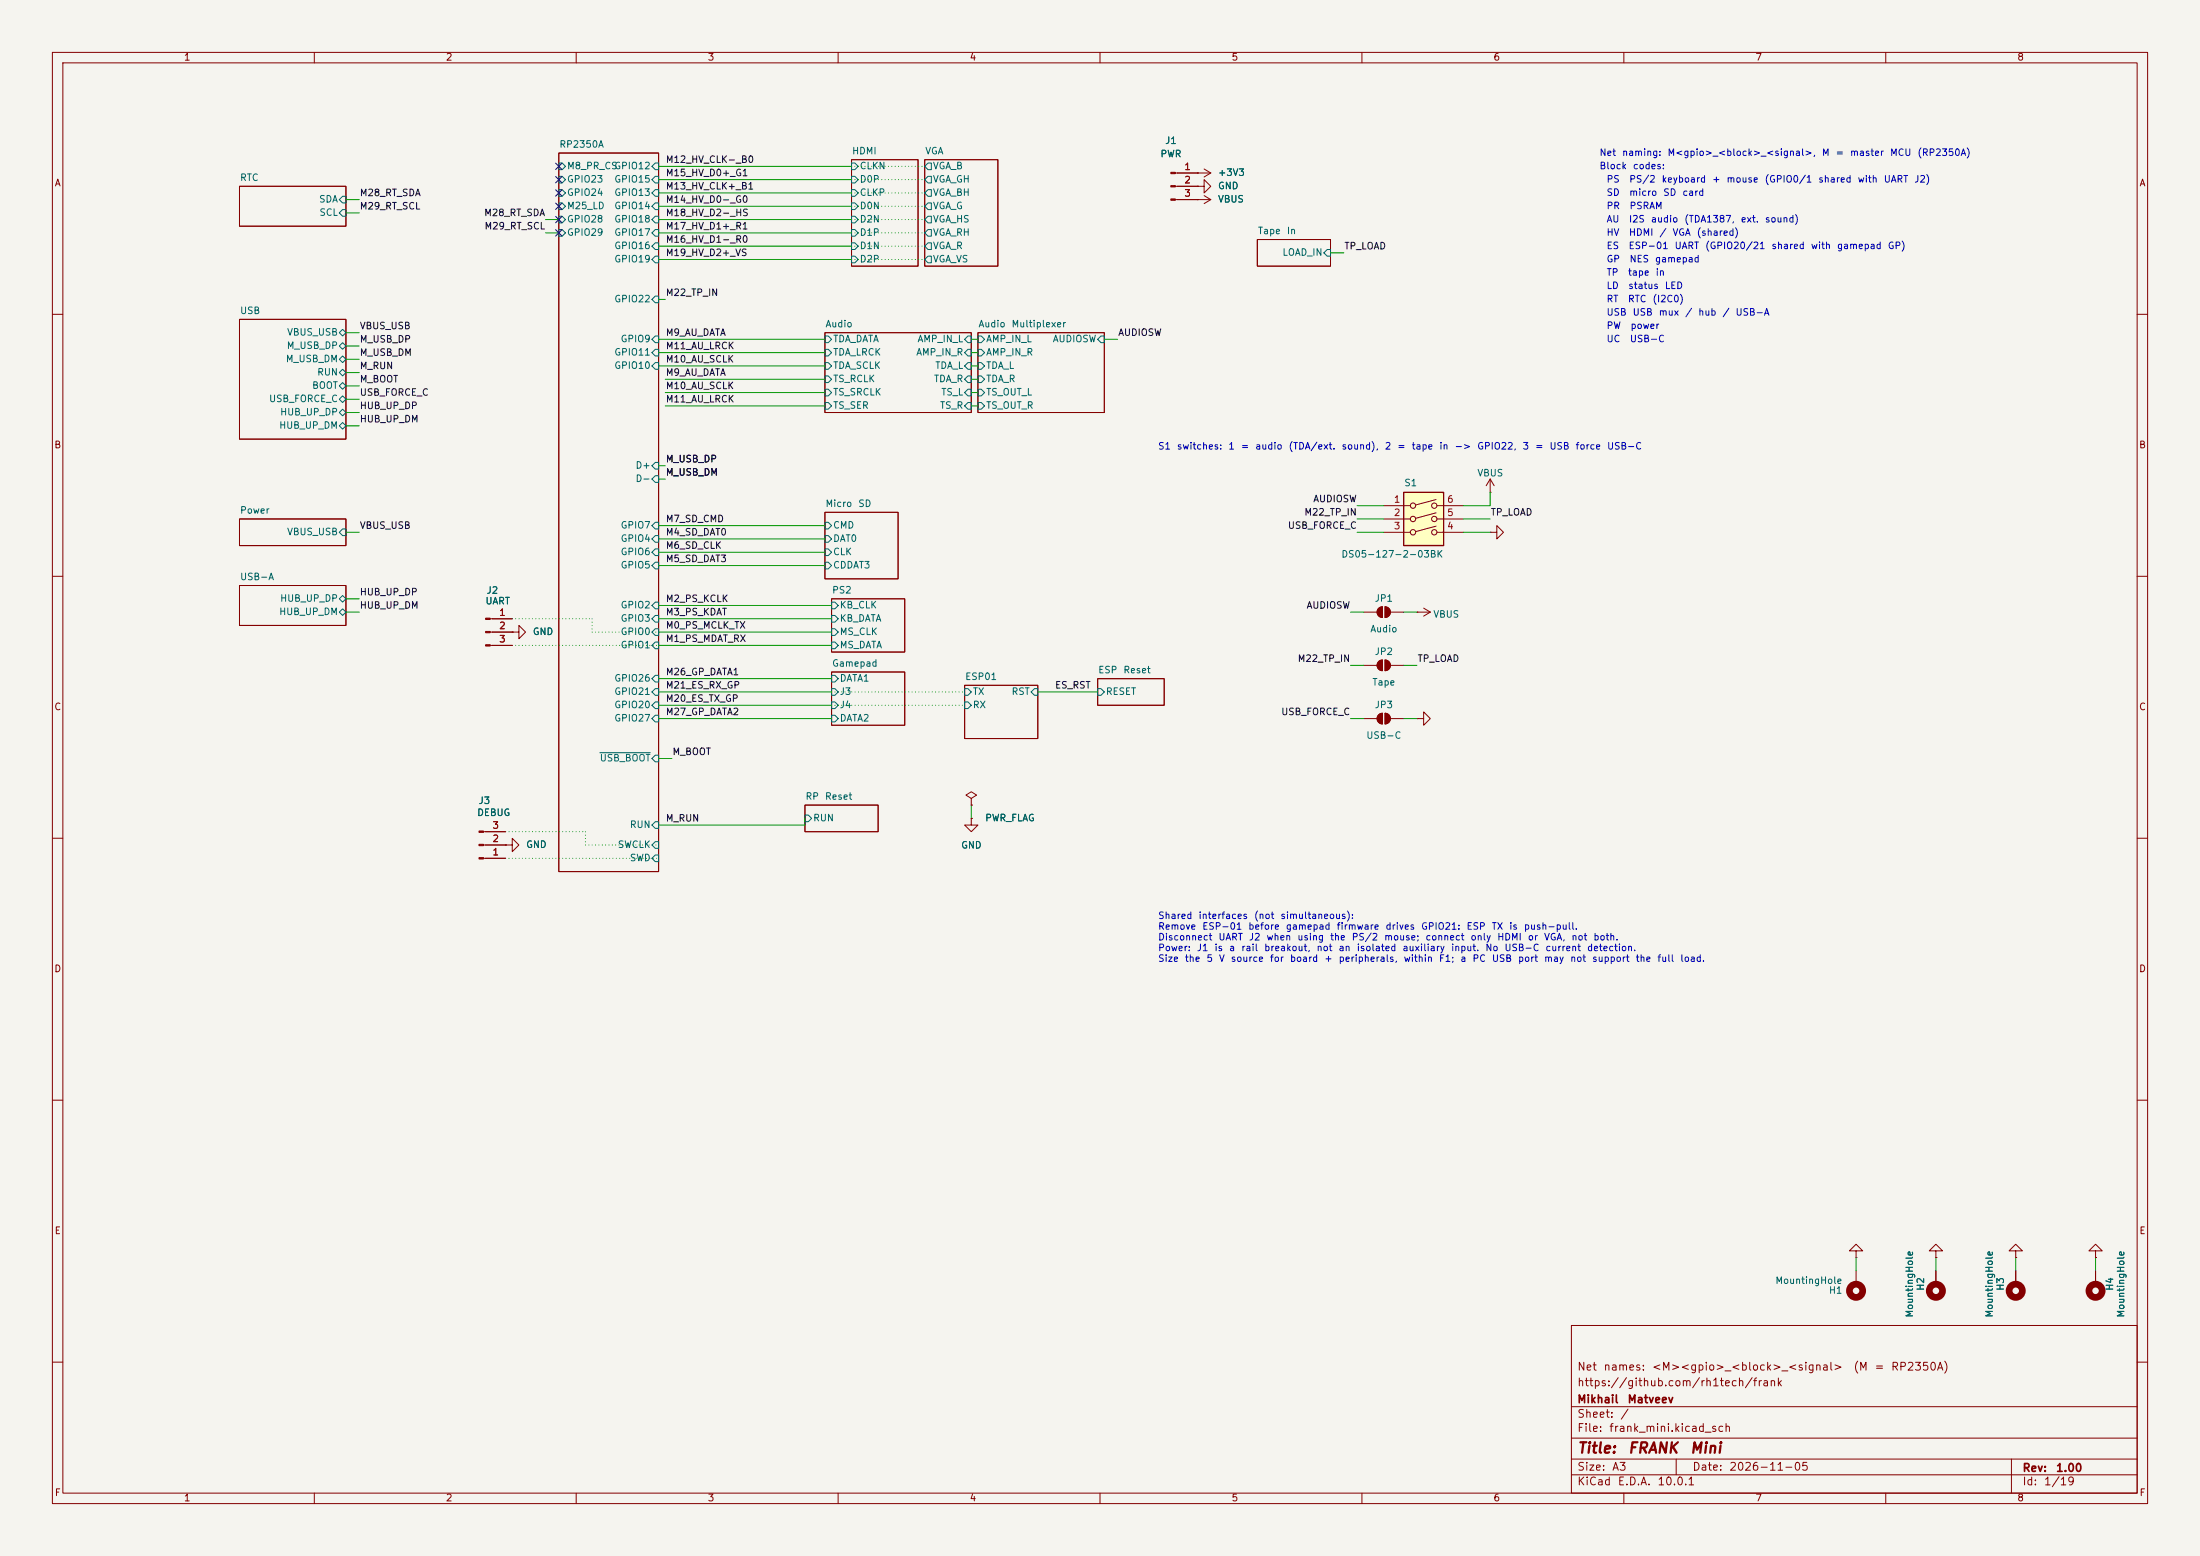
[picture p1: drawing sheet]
<svg xmlns="http://www.w3.org/2000/svg" width="420mm" height="297mm" viewBox="0 0 420 297" stroke-linecap="round" stroke-linejoin="round" font-family="sans-serif">
<path d="M0 0h420v297h-420z" fill="#f5f4ef" stroke="#f5f4ef" stroke-width=".19"/>
<g fill="none" stroke="#840000" stroke-width=".19">
<path d="M10 10h400v277h-400zM12 12h396v273h-396zM60 10v2M110 10v2M160 10v2M210 10v2M260 10v2M310 10v2M360 10v2M45.7 35.6h20.3v7.6h-20.3zM106.7 29.2h19v137.2h-19zM162.6 30.5h12.7v20.3h-12.7z"/>
<path d="M176.5 30.5h14v20.3h-14zM224.4 33h6.7M224.4 38.1h6.7M224.4 35.6h4.2M228.6 35.6h1.3v-1.3l1.2 1.3-1.2 1.2v-1.2M228.6 35.6h.1M228.6 33h.1M228.6 38.1h.1M229.9 32.3l1.2 .7M229.9 37.3l1.2 .8M231.1 33l-1.2 .8M231.1 38.1l-1.2 .8"/>
<path d="M240 45.7h14v5.1h-14zM10 60h2M45.7 61h20.3v22.8h-20.3zM157.5 63.5h27.9v15.2h-27.9zM186.7 63.5h24.1v15.2h-24.1zM408 60h2M45.7 99.1h20.3v5h-20.3zM157.5 97.8h13.9v12.7h-13.9zM10 110h2M45.7 111.8h20.3v7.6h-20.3zM158.7 114.3h14v10.2h-14zM260.3 116.8h2.6"/>
<path d="M263.2 116.1l.7-.3v2.1a1.02 1.02 0 0 1-.9-.7 1.02 1.02 0 0 1 .2-1.1zM264.4 115.8a1.02 1.02 0 0 1 1 1 1.02 1.02 0 0 1-1 1.1zM265.4 116.8h2.6M270.5 116.8h.1M270.5 116.8h2.5M271.8 116.1l1.2 .7M273 116.8l-1.2 .8M408 110h2M158.7 128.3h14v10.1h-14zM184.1 130.8h14v10.2h-14zM209.5 129.5h12.7v5.1h-12.7zM260.3 127h2.6"/>
<path d="M263.2 126.3l.7-.3v2a1.02 1.02 0 0 1-.9-.6 1.02 1.02 0 0 1 .2-1.1zM264.4 126a1.02 1.02 0 0 1 1 1 1.02 1.02 0 0 1-1 1zM265.4 127h2.6M10 160h2M153.7 153.7h13.9v5.1h-13.9zM185.4 152.4l1-.6-1-.7-1 .7 1 .6v1.3M185.4 153.7h.1M408 160h2M10 210h2M408 210h2M400 238.8h1.3l-1.3-1.3-1.2 1.3h1.2v1.2M300 253h108v32h-108z"/>
<path d="M384.8 242.6v2.5M400 240h.1M400 242.6v2.5M10 260h2M300 278.5h108M300 274.5h108M300 268.5h108M320 278.5v3M384 278.5v6.5M408 260h2M60 285v2M110 285v2"/>
<path d="M160 285v2M210 285v2M260 285v2M300 281.5h108M310 285v2M360 285v2"/>
</g>
<g fill="none" stroke="#006464" stroke-width=".19">
<path d="M65.4 37.5h.6v1.2h-.6l-.6-.6zM106.7 31.1h.6l.6 .7-.6 .6h-.6zM106.7 33.7h.6l.6 .6-.6 .6h-.6zM106.7 36.2h.6l.6 .6-.6 .7h-.6zM106.7 38.7h.6l.6 .7-.6 .6h-.6zM125.1 31.1h.6v1.3h-.6l-.6-.6zM125.1 36.2h.6v1.3h-.6l-.6-.7zM125.1 38.7h.6v1.3h-.6l-.6-.6zM125.1 33.7h.6v1.2h-.6l-.6-.6zM162.6 31.1h.6l.6 .7-.6 .6h-.6zM162.6 33.7h.6l.6 .6-.6 .6h-.6zM162.6 36.2h.6l.6 .6-.6 .7h-.6z"/>
<path d="M162.6 38.7h.6l.6 .7-.6 .6h-.6zM177.2 31.1h.6v1.3h-.6l-.7-.6zM177.2 36.2h.6v1.3h-.6l-.7-.7zM177.2 38.7h.6v1.3h-.6l-.7-.6zM177.2 33.7h.6v1.2h-.6l-.7-.6zM65.4 40h.6v1.3h-.6l-.6-.7zM106.7 41.3h.6l.6 .6-.6 .6h-.6zM106.7 43.8h.6l.6 .7-.6 .6h-.6zM125.1 46.4h.6v1.2h-.6l-.6-.6zM125.1 43.8h.6v1.3h-.6l-.6-.6zM125.1 41.3h.6v1.2h-.6l-.6-.6zM125.1 48.9h.6v1.3h-.6l-.6-.7z"/>
<path d="M125.1 56.5h.6v1.3h-.6l-.6-.6zM162.6 41.3h.6l.6 .6-.6 .6h-.6zM162.6 43.8h.6l.6 .7-.6 .6h-.6zM162.6 46.4h.6l.6 .6-.6 .6h-.6zM162.6 48.9h.6l.6 .6-.6 .7h-.6zM177.2 41.3h.6v1.2h-.6l-.7-.6zM177.2 46.4h.6v1.2h-.6l-.7-.6zM177.2 43.8h.6v1.3h-.6l-.7-.6zM177.2 48.9h.6v1.3h-.6l-.7-.7zM253.4 47.6h.6v1.3h-.6l-.7-.6zM64.8 63.5l.6-.6 .6 .6-.6 .6zM64.8 66l.6-.6 .6 .6-.6 .7z"/>
<path d="M64.8 68.6l.6-.7 .6 .7-.6 .6zM64.8 71.1l.6-.6 .6 .6-.6 .7zM64.8 73.7l.6-.7 .6 .7-.6 .6zM64.8 76.2l.6-.6 .6 .6-.6 .6zM64.8 78.7l.6-.6 .6 .6-.6 .7zM125.1 64.1h.6v1.3h-.6l-.6-.6zM125.1 69.2h.6v1.3h-.6l-.6-.6zM125.1 66.7h.6v1.2h-.6l-.6-.6zM157.5 64.1h.6l.6 .7-.6 .6h-.6zM157.5 66.7h.6l.6 .6-.6 .6h-.6zM157.5 69.2h.6l.6 .7-.6 .6h-.6zM157.5 71.8h.6l.6 .6-.6 .6h-.6z"/>
<path d="M157.5 76.8h.6l.6 .7-.6 .6h-.6zM157.5 74.3h.6l.6 .6-.6 .7h-.6zM184.8 64.1h.6v1.3h-.6l-.7-.6zM184.8 66.7h.6v1.2h-.6l-.7-.6zM184.8 69.2h.6v1.3h-.6l-.7-.6zM184.8 71.8h.6v1.2h-.6l-.7-.6zM184.8 74.3h.6v1.3h-.6l-.7-.7zM184.8 76.8h.6v1.3h-.6l-.7-.6zM186.7 64.1h.6l.7 .7-.7 .6h-.6zM186.7 66.7h.6l.7 .6-.7 .6h-.6zM186.7 69.2h.6l.7 .7-.7 .6h-.6zM186.7 71.8h.6l.7 .6-.7 .6h-.6z"/>
<path d="M186.7 74.3h.6l.7 .6-.7 .7h-.6zM186.7 76.8h.6l.7 .7-.7 .6h-.6zM210.2 64.1h.6v1.3h-.6l-.7-.6zM64.8 81.3l.6-.7 .6 .7-.6 .6zM125.1 99.7h.6v1.3h-.6l-.6-.7zM125.1 88.3h.6v1.2h-.6l-.6-.6zM125.1 90.8h.6v1.3h-.6l-.6-.7zM157.5 99.7h.6l.6 .6-.6 .7h-.6zM64.8 114.3l.6-.6 .6 .6-.6 .6zM64.8 116.8l.6-.6 .6 .6-.6 .7zM65.4 101h.6v1.2h-.6l-.6-.6zM125.1 114.9h.6v1.3h-.6l-.6-.6z"/>
<path d="M125.1 117.5h.6v1.2h-.6l-.6-.6zM125.1 102.2h.6v1.3h-.6l-.6-.6zM125.1 107.3h.6v1.3h-.6l-.6-.6zM125.1 104.8h.6v1.2h-.6l-.6-.6zM157.5 102.2h.6l.6 .7-.6 .6h-.6zM157.5 104.8h.6l.6 .6-.6 .6h-.6zM157.5 107.3h.6l.6 .7-.6 .6h-.6zM158.7 114.9h.7l.6 .7-.6 .6h-.7zM158.7 117.5h.7l.6 .6-.6 .6h-.7zM125.1 120h.6v1.3h-.6l-.6-.6zM125.1 122.6h.6v1.2h-.6l-.6-.6zM125.1 134h.6v1.3h-.6l-.6-.7z"/>
<path d="M125.1 131.4h.6v1.3h-.6l-.6-.6zM125.1 128.9h.6v1.3h-.6l-.6-.7zM125.1 136.5h.6v1.3h-.6l-.6-.6zM158.7 120h.7l.6 .7-.6 .6h-.7zM158.7 122.6h.7l.6 .6-.6 .6h-.7zM158.7 128.9h.7l.6 .6-.6 .7h-.7zM158.7 131.4h.7l.6 .7-.6 .6h-.7zM158.7 134h.7l.6 .6-.6 .7h-.7zM158.7 136.5h.7l.6 .7-.6 .6h-.7zM184.1 134h.7l.6 .6-.6 .7h-.7zM184.1 131.4h.7l.6 .7-.6 .6h-.7zM197.5 131.4h.6v1.3h-.6l-.7-.6z"/>
<path d="M209.5 131.4h.7l.6 .7-.6 .6h-.7zM114.5 143.7h9.6M125.1 156.8h.6v1.3h-.6l-.6-.6zM125.1 144.1h.6v1.3h-.6l-.6-.6zM153.7 155.6h.6l.6 .6-.6 .6h-.6zM125.1 160.7h.6v1.2h-.6l-.6-.6zM125.1 163.2h.6v1.3h-.6l-.6-.7z"/>
</g>
<g fill="#840000" stroke="#840000" stroke-width=".19">
<path d="M263.2 126.3l.7-.3v2a1.02 1.02 0 0 1-.9-.6 1.02 1.02 0 0 1 .2-1.1z"/>
<path d="M264.4 126a1.02 1.02 0 0 1 1 1 1.02 1.02 0 0 1-1 1z"/>
<path d="M223.5 32.9h.9v.2h-.9z"/>
<path d="M223.5 35.4h.9v.3h-.9z"/>
<path d="M223.5 38h.9v.2h-.9z"/>
<path d="M263.2 116.1l.7-.3v2.1a1.02 1.02 0 0 1-.9-.7 1.02 1.02 0 0 1 .2-1.1z"/>
<path d="M264.4 115.8a1.02 1.02 0 0 1 1 1 1.02 1.02 0 0 1-1 1.1z"/>
</g>
<g fill="none" stroke="#840000" stroke-width="1.3">
<circle cx="384.8" cy="246.4" r="1.27"/>
<circle cx="400.1" cy="246.4" r="1.27"/>
</g>
<path d="M268 94h7.6v10.1h-7.6z" fill="#ffffc2"/>
<g fill="none" stroke="#840000" stroke-width=".19">
<path d="M224.8 33h3.8M224.8 35.6h3.8M224.8 38.1h3.8M228.6 38.1h.1M228.6 33h.1M228.6 35.6h.1M264.2 96.5h5M264.2 99.1h5M274.1 95.4l-3.8 1M274.1 97.9l-3.8 1M274.3 96.5h5.1M274.3 99.1h5.1"/>
<path d="M284.5 94h.1M284.5 91.4l-.8 1.3M284.5 91.4l.7 1.3M284.5 91.4v2.6M93.6 118.1h4.2M264.2 101.6h5M274.1 100.4l-3.8 1.1M274.3 101.6h5.1M284.5 101.6h1.2v-1.3l1.3 1.3-1.3 1.3v-1.3M284.5 101.6h.1M93.6 120.7h4.2M93.6 123.2h4.2"/>
<path d="M97.8 120.7h1.3v-1.3l1.2 1.3-1.2 1.2v-1.2M97.8 120.7h.1M260.3 137.2h2.6M263.2 136.4l.7-.3v2.1a1.02 1.02 0 0 1-.9-.7 1.02 1.02 0 0 1 .2-1.1zM264.4 136.1a1.02 1.02 0 0 1 1 1.1 1.02 1.02 0 0 1-1 1zM265.4 137.2h2.6M270.5 137.2h1.3v-1.3l1.2 1.3-1.2 1.2v-1.2M270.5 137.2h.1M92.3 158.8h4.2M185.4 156.2v1.3h1.3l-1.3 1.3-1.3-1.3h1.3M185.4 156.2h.1M185.4 153.7h.1"/>
<path d="M92.3 163.8h4.2M92.3 161.3h4.2M96.5 161.3h1.3v-1.3l1.3 1.3-1.3 1.3v-1.3M96.5 161.3h.1M354.3 238.8h1.3l-1.3-1.3-1.2 1.3h1.2v1.2M369.6 238.8h1.2l-1.2-1.3-1.3 1.3h1.3v1.2M384.8 238.8h1.3l-1.3-1.3-1.3 1.3h1.3v1.2M354.3 240h.1M354.3 242.6v2.5M369.6 240h.1M369.6 242.6v2.5M384.8 240h.1"/>
<path d="M384.8 242.6v2.5M400 240h.1M400 242.6v2.5"/>
<circle cx="269.7" cy="96.5" r=".51"/>
<circle cx="269.7" cy="99.1" r=".51"/>
<circle cx="273.8" cy="99.1" r=".51"/>
<circle cx="273.8" cy="96.5" r=".51"/>
<circle cx="269.7" cy="101.6" r=".51"/>
<circle cx="273.8" cy="101.6" r=".51"/>
</g>
<path d="M268 94h7.6v10.1h-7.6z" fill="none" stroke="#840000" stroke-width=".25"/>
<g fill="none" stroke="#840000" stroke-width="1.3">
<circle cx="354.3" cy="246.4" r="1.27"/>
<circle cx="369.6" cy="246.4" r="1.27"/>
</g>
<g fill="#840000" stroke="#840000" stroke-width=".19">
<path d="M91.4 163.7h.9v.3h-.9z"/>
<path d="M91.4 161.2h.9v.2h-.9z"/>
<path d="M91.4 158.6h.9v.3h-.9z"/>
<path d="M263.2 136.4l.7-.3v2.1a1.02 1.02 0 0 1-.9-.7 1.02 1.02 0 0 1 .2-1.1z"/>
<path d="M264.4 136.1a1.02 1.02 0 0 1 1 1.1 1.02 1.02 0 0 1-1 1z"/>
<path d="M92.7 118h.9v.2h-.9z"/>
<path d="M92.7 120.5h.9v.3h-.9z"/>
<path d="M92.7 123.1h.9v.2h-.9z"/>
</g>
<g fill="none" stroke="#009600" stroke-width=".19" stroke-dasharray="0 .6">
<path d="M162.6 39.4h13.9M162.6 34.3h13.9M162.6 31.8h13.9M162.6 36.8h13.9M162.6 47h13.9M162.6 49.5h13.9M162.6 44.5h13.9M162.6 41.9h13.9M97.8 118.1h15.2M113 118.1v2.6M97.8 123.2h27.9M113 120.7h12.7"/>
<path d="M158.7 132.1h25.4M158.7 134.6h25.4M96.5 158.8h15.3M111.8 158.8v2.5M96.5 163.8h29.2M111.8 161.3h13.9"/>
</g>
<g fill="none" stroke="#009600" stroke-width=".19">
<path d="M66 38.1h2.6M125.7 39.4h36.9M125.7 34.3h36.9M125.7 31.8h36.9M125.7 36.8h36.9M66 40.6h2.6M104.1 41.9h2.6M104.1 44.5h2.6M125.7 41.9h36.9M125.7 44.5h36.9M125.7 47h36.9M125.7 49.5h36.9"/>
<path d="M125.7 57.2h1.3M254 48.3h2.5M66 76.2h2.6M66 78.7h2.6M66 71.1h2.6M66 68.6h2.6M66 66h2.6M66 63.5h2.6M66 73.7h2.6M125.7 69.9h31.8M125.7 64.8h31.8M125.7 67.3h31.8"/>
<path d="M127 77.5h30.5M127 74.9h30.5M127 72.4h30.5M185.4 77.5h1.3M185.4 74.9h1.3M185.4 72.4h1.3M185.4 69.9h1.3M185.4 64.8h1.3M185.4 67.3h1.3M210.8 64.8h2.6M66 81.3h2.6M125.7 91.4h1.3"/>
<path d="M125.7 88.9h1.3M259.1 96.5h5.1M259.1 99.1h5.1M279.4 99.1h5.1M284.5 94v2.5h-5.1M66 114.3h2.6M66 116.8h2.6M66 101.6h2.6M125.7 105.4h31.8M125.7 118.1h33M125.7 102.9h31.8M125.7 115.6h33"/>
<path d="M125.7 108h31.8M125.7 100.3h31.8M257.8 116.8h2.5M259.1 101.6h5.1M268 116.8h2.5M279.4 101.6h5.1M125.7 120.7h33M125.7 129.5h33M125.7 137.2h33M125.7 123.2h33M125.7 132.1h33M125.7 134.6h33"/>
<path d="M198.1 132.1h11.4M257.8 137.2h2.5M257.8 127h2.5M268 137.2h2.5M268 127h2.5M125.7 144.8h2.6M153.7 156.2v1.3h-28M185.4 153.7v2.5M354.3 240v2.6M369.6 240v2.6M384.8 240v2.6M400 240v2.6"/>
</g>
<path d="M106.1 33.7l1.2 1.2M106.1 36.2l1.2 1.2M106.1 38.8l1.2 1.2M106.1 31.1l1.2 1.3M107.3 33.7l-1.2 1.2M107.3 36.2l-1.2 1.2M107.3 38.8l-1.2 1.2M107.3 31.1l-1.2 1.3M106.1 43.8l1.2 1.3M106.1 41.3l1.2 1.2M107.3 43.8l-1.2 1.3M107.3 41.3l-1.2 1.2" fill="none" stroke="#000084" stroke-width=".19"/>
<g font-size="2" fill="#840000">
<text x="301" y="277.9">Title:</text>
<text x="310.6" y="277.9">FRANK</text>
<text x="322.5" y="277.9">Mini</text>
</g>
<g font-size="1.5" fill="#840000">
<text x="301" y="262">Net</text>
<text x="306" y="262">names:</text>
<text x="315.2" y="262">&lt;M&gt;&lt;gpio&gt;_&lt;block&gt;_&lt;signal&gt;</text>
<text x="353.7" y="262">(M</text>
<text x="357.7" y="262">=</text>
<text x="360.9" y="262">RP2350A)</text>
<text x="301" y="268.2">Mikhail</text>
<text x="301" y="265">https://github.com/rh1tech/frank</text>
<text x="310.6" y="268.2">Matveev</text>
<text x="301" y="273.7">File:</text>
<text x="301" y="271">Sheet:</text>
<text x="307.1" y="273.7">frank_mini.kicad_sch</text>
<text x="309.2" y="271">/</text>
<text x="301" y="281.1">Size:</text>
<text x="307.6" y="281.1">A3</text>
<text x="323" y="281.1">Date:</text>
<text x="330" y="281.1">2026-11-05</text>
<text x="386" y="281.3">Rev:</text>
<text x="392.4" y="281.3">1.00</text>
<text x="301" y="283.9">KiCad</text>
<text x="308.7" y="283.9">E.D.A.</text>
<text x="316.3" y="283.9">10.0.1</text>
<text x="386" y="283.9">Id:</text>
<text x="390.1" y="283.9">1/19</text>
</g>
<g font-size="1.3" fill="#840000">
<text x="35" y="11.9">1</text>
<text x="85" y="11.9">2</text>
<text x="135" y="11.9">3</text>
<text x="185" y="11.9">4</text>
<text x="235" y="11.9">5</text>
<text x="285" y="11.9">6</text>
<text x="335" y="11.9">7</text>
<text x="385" y="11.9">8</text>
<text x="10.3" y="35.9">A</text>
<text x="408.3" y="35.9">A</text>
<text x="10.3" y="85.9">B</text>
<text x="408.2" y="85.9">B</text>
<text x="10.3" y="135.9">C</text>
<text x="408.2" y="135.9">C</text>
<text x="10.3" y="185.9">D</text>
<text x="408.2" y="185.9">D</text>
<text x="10.3" y="235.9">E</text>
<text x="408.3" y="235.9">E</text>
<text x="10.3" y="285.9">F</text>
<text x="35" y="286.9">1</text>
<text x="85" y="286.9">2</text>
<text x="135" y="286.9">3</text>
<text x="185" y="286.9">4</text>
<text x="235" y="286.9">5</text>
<text x="285" y="286.9">6</text>
<text x="335" y="286.9">7</text>
<text x="385" y="286.9">8</text>
<text x="408.3" y="285.9">F</text>
</g>
<g font-size="1.3" fill="#006464">
<text x="106.7" y="28.5">RP2350A</text>
<text x="162.6" y="29.8">HDMI</text>
<text x="176.5" y="29.8">VGA</text>
<text x="222.3" y="27.8">J1</text>
<text x="45.7" y="34.8">RTC</text>
<text x="108.1" y="32.6">M8_PR_CS</text>
<text x="108.1" y="35.2">GPIO23</text>
<text x="117.2" y="32.6">GPIO12</text>
<text x="117.2" y="35.2">GPIO15</text>
<text x="164" y="32.6">CLKN</text>
<text x="164" y="35.2">D0P</text>
<text x="178" y="32.6">VGA_B</text>
<text x="178" y="35.2">VGA_GH</text>
<text x="221.4" y="30.3">PWR</text>
<text x="232.4" y="33.9">+3V3</text>
<text x="60.8" y="39">SDA</text>
<text x="60.9" y="41.5">SCL</text>
<text x="108.1" y="37.7">GPIO24</text>
<text x="108.1" y="40.2">M25_LD</text>
<text x="117.2" y="37.7">GPIO13</text>
<text x="117.2" y="40.2">GPIO14</text>
<text x="164" y="37.7">CLKP</text>
<text x="164" y="40.2">D0N</text>
<text x="178" y="37.7">VGA_BH</text>
<text x="178" y="40.2">VGA_G</text>
<text x="232.4" y="36.4">GND</text>
<text x="232.4" y="39">VBUS</text>
<text x="108.1" y="42.8">GPIO28</text>
<text x="108.1" y="45.3">GPIO29</text>
<text x="117.2" y="47.9">GPIO16</text>
<text x="117.2" y="45.3">GPIO17</text>
<text x="117.2" y="42.8">GPIO18</text>
<text x="164" y="42.8">D2N</text>
<text x="164" y="45.3">D1P</text>
<text x="164" y="47.9">D1N</text>
<text x="178" y="42.8">VGA_HS</text>
<text x="178" y="47.9">VGA_R</text>
<text x="178" y="45.3">VGA_RH</text>
<text x="240" y="45">Tape</text>
<text x="245.6" y="45">In</text>
<text x="117.2" y="50.4">GPIO19</text>
<text x="164" y="50.4">D2P</text>
<text x="178" y="50.4">VGA_VS</text>
<text x="244.7" y="49.1">LOAD_IN</text>
<text x="117.2" y="58">GPIO22</text>
<text x="45.7" y="60.2">USB</text>
<text x="54.7" y="64.4">VBUS_USB</text>
<text x="118.4" y="65.6">GPIO9</text>
<text x="157.5" y="62.8">Audio</text>
<text x="158.9" y="65.6">TDA_DATA</text>
<text x="175" y="65.6">AMP_IN_L</text>
<text x="186.7" y="62.8">Audio</text>
<text x="188.2" y="65.6">AMP_IN_L</text>
<text x="193" y="62.8">Multiplexer</text>
<text x="200.9" y="65.6">AUDIOSW</text>
<text x="54.5" y="69.4">M_USB_DM</text>
<text x="54.6" y="66.9">M_USB_DP</text>
<text x="60.4" y="72">RUN</text>
<text x="117.2" y="70.7">GPIO10</text>
<text x="117.2" y="68.2">GPIO11</text>
<text x="158.9" y="68.2">TDA_LRCK</text>
<text x="158.9" y="70.7">TDA_SCLK</text>
<text x="174.8" y="68.2">AMP_IN_R</text>
<text x="178.4" y="70.7">TDA_L</text>
<text x="188.2" y="68.2">AMP_IN_R</text>
<text x="188.2" y="70.7">TDA_L</text>
<text x="51.3" y="77.1">USB_FORCE_C</text>
<text x="59.5" y="74.5">BOOT</text>
<text x="158.9" y="73.3">TS_RCLK</text>
<text x="158.9" y="75.8">TS_SRCLK</text>
<text x="178.2" y="73.3">TDA_R</text>
<text x="179.6" y="75.8">TS_L</text>
<text x="188.2" y="73.3">TDA_R</text>
<text x="188.2" y="75.8">TS_OUT_L</text>
<text x="53.2" y="82.1">HUB_UP_DM</text>
<text x="53.4" y="79.6">HUB_UP_DP</text>
<text x="158.9" y="78.3">TS_SER</text>
<text x="179.3" y="78.3">TS_R</text>
<text x="188.2" y="78.3">TS_OUT_R</text>
<text x="121.2" y="89.8">D+</text>
<text x="121.2" y="92.3">D-</text>
<text x="268" y="93.1">S1</text>
<text x="281.9" y="91.2">VBUS</text>
<text x="45.7" y="98.3">Power</text>
<text x="118.4" y="101.2">GPIO7</text>
<text x="157.5" y="97.1">Micro</text>
<text x="158.9" y="101.2">CMD</text>
<text x="163.7" y="97.1">SD</text>
<text x="54.7" y="102.5">VBUS_USB</text>
<text x="118.4" y="103.7">GPIO4</text>
<text x="118.4" y="106.3">GPIO6</text>
<text x="158.9" y="103.7">DAT0</text>
<text x="158.9" y="106.3">CLK</text>
<text x="256" y="106.7">DS05-127-2-03BK</text>
<text x="45.7" y="111">USB-A</text>
<text x="92.8" y="113.6">J2</text>
<text x="118.4" y="108.8">GPIO5</text>
<text x="158.7" y="113.6">PS2</text>
<text x="158.9" y="108.8">CDDAT3</text>
<text x="53.2" y="117.7">HUB_UP_DM</text>
<text x="53.4" y="115.2">HUB_UP_DP</text>
<text x="92.6" y="115.7">UART</text>
<text x="118.4" y="116.4">GPIO2</text>
<text x="118.4" y="119">GPIO3</text>
<text x="160.2" y="116.4">KB_CLK</text>
<text x="160.2" y="119">KB_DATA</text>
<text x="262.3" y="115.2">JP1</text>
<text x="273.5" y="118.2">VBUS</text>
<text x="101.6" y="121.5">GND</text>
<text x="118.4" y="121.5">GPIO0</text>
<text x="118.4" y="124.1">GPIO1</text>
<text x="160.2" y="121.5">MS_CLK</text>
<text x="160.2" y="124.1">MS_DATA</text>
<text x="261.5" y="121">Audio</text>
<text x="262.3" y="125.3">JP2</text>
<text x="117.2" y="130.4">GPIO26</text>
<text x="158.7" y="127.6">Gamepad</text>
<text x="160.2" y="130.4">DATA1</text>
<text x="184.1" y="130.1">ESP01</text>
<text x="209.5" y="128.8">ESP</text>
<text x="214.3" y="128.8">Reset</text>
<text x="261.9" y="131.2">Tape</text>
<text x="117.2" y="135.5">GPIO20</text>
<text x="117.2" y="132.9">GPIO21</text>
<text x="160.2" y="132.9">J3</text>
<text x="160.2" y="135.5">J4</text>
<text x="185.6" y="135.5">RX</text>
<text x="185.6" y="132.9">TX</text>
<text x="193" y="132.9">RST</text>
<text x="211" y="132.9">RESET</text>
<text x="262.3" y="135.5">JP3</text>
<text x="117.2" y="138">GPIO27</text>
<text x="160.2" y="138">DATA2</text>
<text x="260.7" y="141.3">USB-C</text>
<text x="114.4" y="145.6">USB_BOOT</text>
<text x="91.3" y="153.8">J3</text>
<text x="153.7" y="153">RP</text>
<text x="157.4" y="153">Reset</text>
<text x="91" y="156.1">DEBUG</text>
<text x="120.1" y="158.3">RUN</text>
<text x="155.1" y="157.1">RUN</text>
<text x="188" y="157.1">PWR_FLAG</text>
<text x="100.3" y="162.2">GND</text>
<text x="117.8" y="162.2">SWCLK</text>
<text x="120.1" y="164.7">SWD</text>
<text x="183.4" y="162.3">GND</text>
<text x="338.8" y="245.4">MountingHole</text>
<text x="349" y="247.2">H1</text>
<text x="365.5" y="251.6" transform="rotate(-90 365.5 251.6)">MountingHole</text>
<text x="367.6" y="246.5" transform="rotate(-90 367.6 246.5)">H2</text>
<text x="380.7" y="251.6" transform="rotate(-90 380.7 251.6)">MountingHole</text>
<text x="382.9" y="246.5" transform="rotate(-90 382.9 246.5)">H3</text>
<text x="403.7" y="246.5" transform="rotate(-90 403.7 246.5)">H4</text>
<text x="405.8" y="251.6" transform="rotate(-90 405.8 251.6)">MountingHole</text>
</g>
<g font-size="1.3" fill="#0f0f0f">
<text x="127" y="33.9">M15_HV_D0+_G1</text>
<text x="127" y="31.4">M12_HV_CLK-_B0</text>
<text x="68.6" y="40.3">M29_RT_SCL</text>
<text x="68.6" y="37.8">M28_RT_SDA</text>
<text x="92.3" y="41.6">M28_RT_SDA</text>
<text x="127" y="39">M14_HV_D0-_G0</text>
<text x="127" y="41.6">M18_HV_D2-_HS</text>
<text x="127" y="36.5">M13_HV_CLK+_B1</text>
<text x="92.4" y="44.1">M29_RT_SCL</text>
<text x="127" y="44.1">M17_HV_D1+_R1</text>
<text x="127" y="46.6">M16_HV_D1-_R0</text>
<text x="256.5" y="47.9">TP_LOAD</text>
<text x="127" y="49.2">M19_HV_D2+_VS</text>
<text x="127" y="56.8">M22_TP_IN</text>
<text x="68.6" y="63.2">VBUS_USB</text>
<text x="68.6" y="65.7">M_USB_DP</text>
<text x="127" y="64.4">M9_AU_DATA</text>
<text x="213.4" y="64.4">AUDIOSW</text>
<text x="68.6" y="68.2">M_USB_DM</text>
<text x="68.6" y="70.8">M_RUN</text>
<text x="127" y="69.5">M10_AU_SCLK</text>
<text x="127" y="67">M11_AU_LRCK</text>
<text x="68.6" y="73.3">M_BOOT</text>
<text x="68.6" y="75.9">USB_FORCE_C</text>
<text x="127" y="74.6">M10_AU_SCLK</text>
<text x="127" y="72">M9_AU_DATA</text>
<text x="127" y="77.1">M11_AU_LRCK</text>
<text x="68.6" y="78.4">HUB_UP_DP</text>
<text x="68.6" y="80.9">HUB_UP_DM</text>
<text x="127" y="88.6">M_USB_DP</text>
<text x="127" y="91.1">M_USB_DM</text>
<text x="68.6" y="101.3">VBUS_USB</text>
<text x="127" y="100">M7_SD_CMD</text>
<text x="245.8" y="101.3">USB_FORCE_C</text>
<text x="248.9" y="98.7">M22_TP_IN</text>
<text x="250.6" y="96.2">AUDIOSW</text>
<text x="284.5" y="98.7">TP_LOAD</text>
<text x="127" y="102.5">M4_SD_DAT0</text>
<text x="127" y="107.6">M5_SD_DAT3</text>
<text x="127" y="105.1">M6_SD_CLK</text>
<text x="68.6" y="114">HUB_UP_DP</text>
<text x="68.6" y="116.5">HUB_UP_DM</text>
<text x="127" y="117.8">M3_PS_KDAT</text>
<text x="127" y="115.2">M2_PS_KCLK</text>
<text x="249.3" y="116.5">AUDIOSW</text>
<text x="127" y="122.8">M1_PS_MDAT_RX</text>
<text x="127" y="120.3">M0_PS_MCLK_TX</text>
<text x="127" y="129.2">M26_GP_DATA1</text>
<text x="127" y="131.7">M21_ES_RX_GP</text>
<text x="201.3" y="131.7">ES_RST</text>
<text x="247.6" y="126.7">M22_TP_IN</text>
<text x="270.5" y="126.7">TP_LOAD</text>
<text x="127" y="136.8">M27_GP_DATA2</text>
<text x="127" y="134.3">M20_ES_TX_GP</text>
<text x="244.5" y="136.8">USB_FORCE_C</text>
<text x="128.3" y="144.4">M_BOOT</text>
<text x="127" y="157.1">M_RUN</text>
</g>
<g font-size="1.3" fill="#a90000">
<text x="226" y="32.8">1</text>
<text x="226" y="35.3">2</text>
<text x="226" y="37.8">3</text>
<text x="266" y="96.3">1</text>
<text x="266" y="98.8">2</text>
<text x="266" y="101.3">3</text>
<text x="276.2" y="101.3">4</text>
<text x="276.2" y="98.8">5</text>
<text x="276.2" y="96.3">6</text>
<text x="95.2" y="117.9">1</text>
<text x="95.2" y="120.4">2</text>
<text x="95.2" y="122.9">3</text>
<text x="93.9" y="161">2</text>
<text x="93.9" y="158.5">3</text>
<text x="93.9" y="163.6">1</text>
</g>
<g font-size="1.3" fill="#0000c2">
<text x="305.2" y="30.1">Net</text>
<text x="305.2" y="32.6">Block</text>
<text x="306.6" y="35.2">PS</text>
<text x="309.6" y="30.1">naming:</text>
<text x="310.9" y="35.2">PS/2</text>
<text x="311.6" y="32.6">codes:</text>
<text x="317.1" y="35.2">keyboard</text>
<text x="318.2" y="30.1">M&lt;gpio&gt;_&lt;block&gt;_&lt;signal&gt;,</text>
<text x="326.7" y="35.2">+</text>
<text x="329.5" y="35.2">mouse</text>
<text x="336.8" y="35.2">(GPIO0/1</text>
<text x="347" y="35.2">shared</text>
<text x="347.7" y="30.1">M</text>
<text x="350.3" y="30.1">=</text>
<text x="353.1" y="30.1">master</text>
<text x="354.5" y="35.2">with</text>
<text x="359.5" y="35.2">UART</text>
<text x="360.7" y="30.1">MCU</text>
<text x="365.3" y="35.2">J2)</text>
<text x="365.9" y="30.1">(RP2350A)</text>
<text x="306.6" y="40.2">PR</text>
<text x="306.6" y="37.7">SD</text>
<text x="310.9" y="37.7">micro</text>
<text x="311" y="40.2">PSRAM</text>
<text x="317.4" y="37.7">SD</text>
<text x="321.1" y="37.7">card</text>
<text x="306.6" y="45.3">HV</text>
<text x="306.6" y="42.8">AU</text>
<text x="306.6" y="47.9">ES</text>
<text x="310.8" y="47.9">ESP-01</text>
<text x="310.9" y="45.3">HDMI</text>
<text x="310.9" y="42.8">I2S</text>
<text x="315.1" y="42.8">audio</text>
<text x="316.7" y="45.3">/</text>
<text x="319.2" y="45.3">VGA</text>
<text x="319.6" y="47.9">UART</text>
<text x="321.4" y="42.8">(TDA1387,</text>
<text x="323.8" y="45.3">(shared)</text>
<text x="325.4" y="47.9">(GPIO20/21</text>
<text x="332.2" y="42.8">ext.</text>
<text x="336.8" y="42.8">sound)</text>
<text x="338.1" y="47.9">shared</text>
<text x="345.6" y="47.9">with</text>
<text x="350.6" y="47.9">gamepad</text>
<text x="360.3" y="47.9">GP)</text>
<text x="306.6" y="52.9">TP</text>
<text x="306.6" y="50.4">GP</text>
<text x="310.7" y="52.9">tape</text>
<text x="311" y="50.4">NES</text>
<text x="315.8" y="50.4">gamepad</text>
<text x="316" y="52.9">in</text>
<text x="306.6" y="55.5">LD</text>
<text x="306.6" y="58">RT</text>
<text x="310.7" y="58">RTC</text>
<text x="310.7" y="55.5">status</text>
<text x="315.4" y="58">(I2C0)</text>
<text x="317.7" y="55.5">LED</text>
<text x="306.6" y="60.6">USB</text>
<text x="306.6" y="63.1">PW</text>
<text x="306.6" y="65.6">UC</text>
<text x="311" y="65.6">USB-C</text>
<text x="311.2" y="63.1">power</text>
<text x="311.6" y="60.6">USB</text>
<text x="316.6" y="60.6">mux</text>
<text x="321.6" y="60.6">/</text>
<text x="324.1" y="60.6">hub</text>
<text x="328.7" y="60.6">/</text>
<text x="331.2" y="60.6">USB-A</text>
<text x="221" y="86.1">S1</text>
<text x="224.6" y="86.1">switches:</text>
<text x="234.4" y="86.1">1</text>
<text x="236.8" y="86.1">=</text>
<text x="239.5" y="86.1">audio</text>
<text x="245.9" y="86.1">(TDA/ext.</text>
<text x="256" y="86.1">sound),</text>
<text x="264.3" y="86.1">2</text>
<text x="266.6" y="86.1">=</text>
<text x="269.4" y="86.1">tape</text>
<text x="274.7" y="86.1">in</text>
<text x="277.6" y="86.1">-&gt;</text>
<text x="281.9" y="86.1">GPIO22,</text>
<text x="290.6" y="86.1">3</text>
<text x="292.9" y="86.1">=</text>
<text x="295.7" y="86.1">USB</text>
<text x="300.7" y="86.1">force</text>
<text x="306.7" y="86.1">USB-C</text>
<text x="221" y="175.7">Shared</text>
<text x="221" y="177.8">Remove</text>
<text x="221" y="179.8">Disconnect</text>
<text x="228.7" y="175.7">interfaces</text>
<text x="229.4" y="177.8">ESP-01</text>
<text x="232.5" y="179.8">UART</text>
<text x="238.2" y="177.8">before</text>
<text x="238.3" y="179.8">J2</text>
<text x="239.3" y="175.7">(not</text>
<text x="241.7" y="179.8">when</text>
<text x="244.3" y="175.7">simultaneous):</text>
<text x="245.4" y="177.8">gamepad</text>
<text x="247.6" y="179.8">using</text>
<text x="253.8" y="179.8">the</text>
<text x="255.1" y="177.8">firmware</text>
<text x="257.9" y="179.8">PS/2</text>
<text x="264.1" y="179.8">mouse;</text>
<text x="264.4" y="177.8">drives</text>
<text x="271.2" y="177.8">GPIO21:</text>
<text x="272" y="179.8">connect</text>
<text x="279.9" y="177.8">ESP</text>
<text x="280.6" y="179.8">only</text>
<text x="284.7" y="177.8">TX</text>
<text x="285.7" y="179.8">HDMI</text>
<text x="288" y="177.8">is</text>
<text x="290.8" y="177.8">push-pull.</text>
<text x="291.6" y="179.8">or</text>
<text x="294.7" y="179.8">VGA,</text>
<text x="299.9" y="179.8">not</text>
<text x="304.1" y="179.8">both.</text>
<text x="221" y="181.9">Power:</text>
<text x="221" y="183.9">Size</text>
<text x="226.1" y="183.9">the</text>
<text x="228.4" y="181.9">J1</text>
<text x="230.2" y="183.9">5</text>
<text x="231.7" y="181.9">is</text>
<text x="232.6" y="183.9">V</text>
<text x="234.5" y="181.9">a</text>
<text x="234.9" y="183.9">source</text>
<text x="236.9" y="181.9">rail</text>
<text x="241.2" y="181.9">breakout,</text>
<text x="242.3" y="183.9">for</text>
<text x="246.1" y="183.9">board</text>
<text x="251.2" y="181.9">not</text>
<text x="252.7" y="183.9">+</text>
<text x="255.4" y="181.9">an</text>
<text x="255.4" y="183.9">peripherals,</text>
<text x="258.9" y="181.9">isolated</text>
<text x="267.6" y="181.9">auxiliary</text>
<text x="267.9" y="183.9">within</text>
<text x="274.6" y="183.9">F1;</text>
<text x="276.9" y="181.9">input.</text>
<text x="278.7" y="183.9">a</text>
<text x="281" y="183.9">PC</text>
<text x="283.4" y="181.9">No</text>
<text x="284.7" y="183.9">USB</text>
<text x="287.1" y="181.9">USB-C</text>
<text x="289.7" y="183.9">port</text>
<text x="294.7" y="183.9">may</text>
<text x="294.9" y="181.9">current</text>
<text x="299.6" y="183.9">not</text>
<text x="302.9" y="181.9">detection.</text>
<text x="303.8" y="183.9">support</text>
<text x="312.1" y="183.9">the</text>
<text x="316.3" y="183.9">full</text>
<text x="320.7" y="183.9">load.</text>
</g>
</svg>
